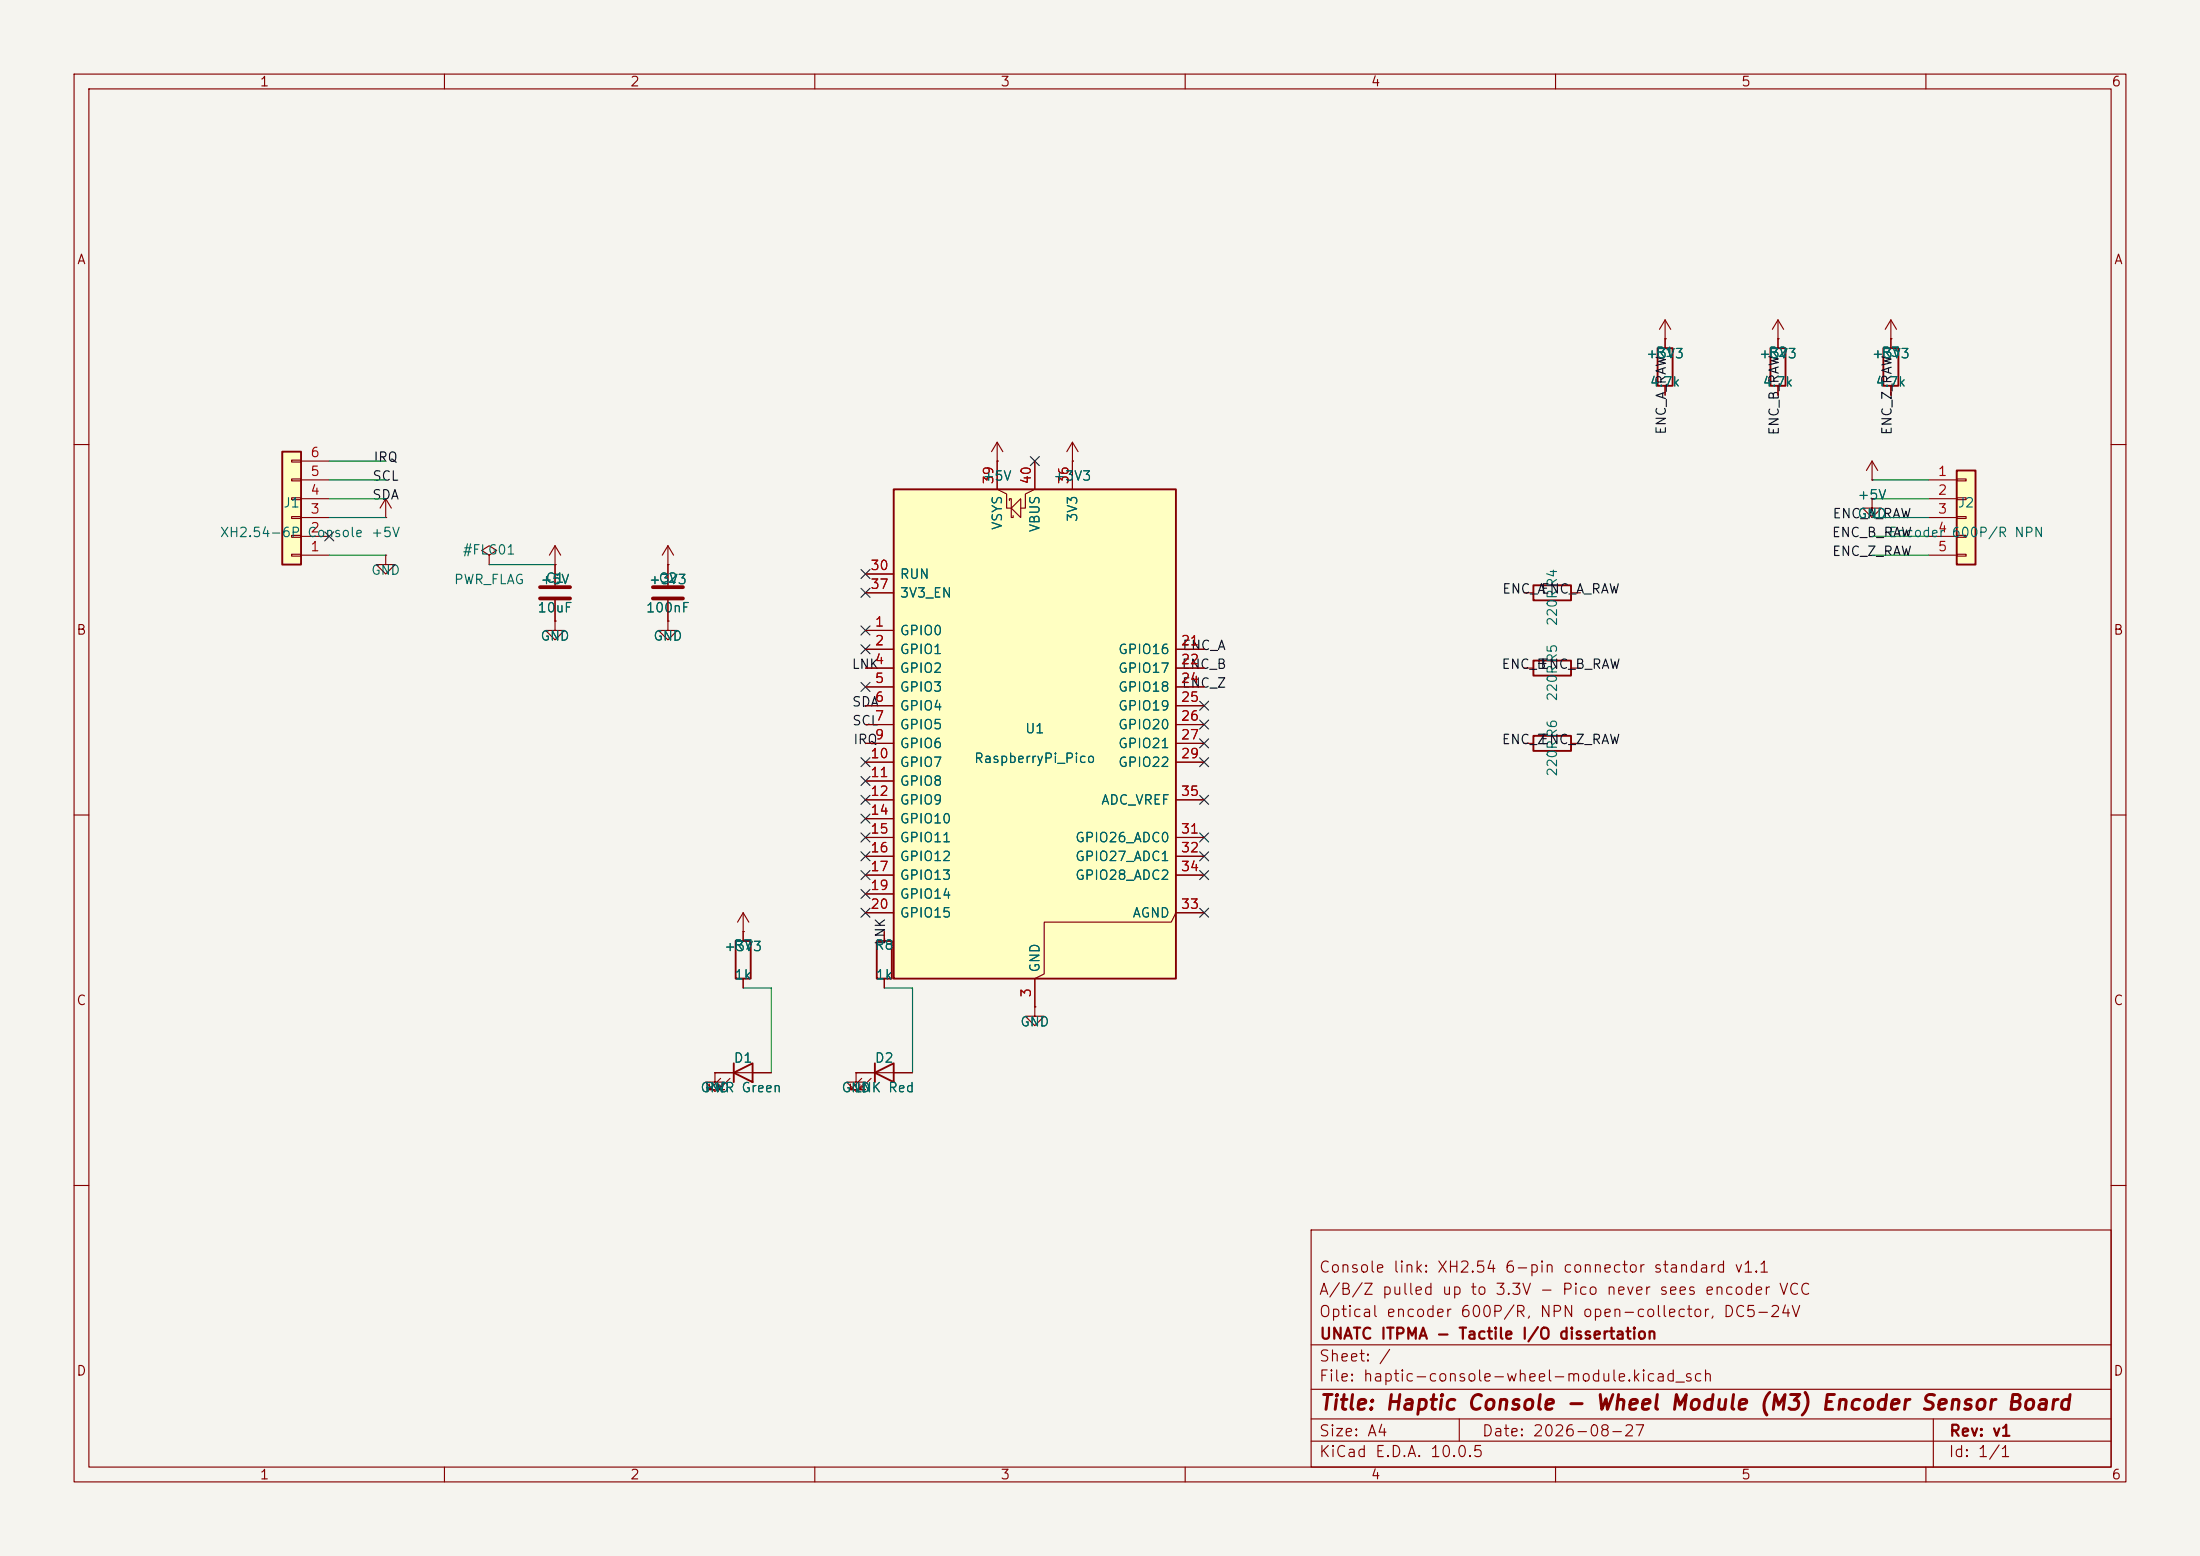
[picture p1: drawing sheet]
<svg xmlns="http://www.w3.org/2000/svg" width="297mm" height="210mm" viewBox="0 0 297 210" stroke-linecap="round" stroke-linejoin="round" font-family="sans-serif">
<path d="M0 0h297v210h-297z" fill="#f5f4ef" stroke="#f5f4ef" stroke-width=".14"/>
<g fill="none" stroke="#840000" stroke-width=".15">
<path d="M10 10h277v190h-277zM12 12h273v186h-273zM60 10v2M110 10v2M160 10v2M210 10v2M260 10v2M134.6 59.7l-.7 1.3M134.6 59.7l.8 1.3M134.6 59.7v2.5M144.8 59.7l-.8 1.3M144.8 59.7l.7 1.3"/>
<path d="M144.8 59.7v2.5M10 60h2M134.6 62.2h.1M144.8 62.2h.1M285 60h2M205.7 80h1.3M212.1 80h1.3M10 110h2M285 110h2M119.4 125.7v1.3M119.4 132.1v1.3M139.7 135.9v1.3h1.3l-1.3 1.2-1.3-1.2h1.3"/>
<path d="M139.7 135.9h.1M10 160h2M177 166h108v32h-108zM285 160h2M60 198v2M110 198v2M160 198v2M177 194.5h108M177 191.5h108M177 187.5h108M177 181.5h108M197 191.5v3"/>
<path d="M210 198v2M260 198v2M261 191.5v6.5"/>
</g>
<path d="M207 79h5.1v2h-5.1zM118.4 127h2v5.1h-2z" fill="none" stroke="#840000" stroke-width=".25"/>
<path d="M120.6 66h38.1v66.1h-38.1z" fill="#ffffc2"/>
<path d="M120.6 66h38.1v66.1h-38.1z" fill="none" stroke="#840000" stroke-width=".25"/>
<g fill="none" stroke="#840000" stroke-width=".15">
<path d="M116.8 77.5h3.8M134.6 62.2v3.8l1.3 .7v1.9h.6M136.3 67.6v-.3h.2v2.6h.3v-.3M136.5 68.6l1.3-1.3v2.6zM139.7 62.2v3.8l-1.3 .7v1.9h-.6M144.8 62.2v3.8M116.8 85.1h3.8M116.8 87.6h3.8M116.8 90.2h3.8M116.8 92.7h3.8M116.8 95.3h3.8M116.8 97.8h3.8"/>
<path d="M116.8 80h3.8M158.7 87.6h3.9M158.7 90.2h3.9M158.7 92.7h3.9M158.7 95.3h3.9M158.7 97.8h3.9M116.8 100.3h3.8M116.8 102.9h3.8M116.8 105.4h3.8M116.8 108h3.8M116.8 110.5h3.8M116.8 113h3.8"/>
<path d="M116.8 115.6h3.8M116.8 118.1h3.8M158.7 100.3h3.9M158.7 102.9h3.9M158.7 108h3.9M158.7 113h3.9M158.7 115.6h3.9M158.7 118.1h3.9M116.8 120.7h3.8M116.8 123.2h3.8M162.6 123.2h-3.9l-.6 1.3h-17.1v6.9l-1.3 .7v3.8"/>
</g>
<path d="M38.1 61h2.5v15.2h-2.5z" fill="#ffffc2"/>
<path d="M223.8 47h2v5.1h-2zM239 47h2v5.1h-2zM254.3 47h2v5.1h-2zM38.1 61h2.5v15.2h-2.5zM207 99.3h5.1v2h-5.1zM207 89.2h5.1v2h-5.1zM99.3 127h2v5.1h-2zM99.1 144.8l2.5-1.3v2.6zM99.1 143.5v2.6M118.1 144.8l2.5-1.3v2.6zM118.1 143.5v2.6" fill="none" stroke="#840000" stroke-width=".25"/>
<g fill="none" stroke="#840000" stroke-width=".15">
<path d="M224.8 45.7h.1M224.8 43.2l-.8 1.3M224.8 43.2l.8 1.3M224.8 43.2v3.8M224.8 52.1v1.2M240 45.7h.1M240 43.2l-.7 1.3M240 43.2l.8 1.3M240 43.2v3.8M240 52.1v1.2M255.3 45.7h.1M255.3 43.2v3.8"/>
<path d="M255.3 52.1v1.2M255.3 43.2l-.8 1.3M255.3 43.2l.7 1.3M39.4 74.8h1.2v.3h-1.2zM39.4 72.3h1.2v.2h-1.2zM39.4 69.7h1.2v.3h-1.2zM39.4 67.2h1.2v.2h-1.2zM39.4 64.6h1.2v.3h-1.2zM39.4 62.1h1.2v.3h-1.2zM40.6 74.9h3.8M40.6 72.4h3.8M40.6 69.9h3.8"/>
<path d="M40.6 67.3h3.8M40.6 64.8h3.8M40.6 62.2h3.8M52.1 74.9v1.3h1.2l-1.2 1.3-1.3-1.3h1.3M52.1 74.9h.1M52.1 69.9h.1M52.1 67.3l-.8 1.3M52.1 67.3l.7 1.3M52.1 67.3v2.6M66 74.9l1.1-.6-1.1-.6-1 .6 1 .6v1.3M66 76.2h.1M74.9 76.2h.1"/>
<path d="M74.9 73.7v5.3M74.9 73.7l-.7 1.2M74.9 73.7l.8 1.2M90.2 76.2h.1M90.2 73.7v5.3M90.2 73.7l-.8 1.2M90.2 73.7l.7 1.2M252.7 67.3v1.3h1.3l-1.3 1.3-1.2-1.3h1.2M252.7 67.3h.1M252.7 64.8h.1M252.7 62.2l-.7 1.3M252.7 62.2l.8 1.3"/>
<path d="M252.7 62.2v2.6M74.9 83.8v1.3h1.3l-1.3 1.3-1.2-1.3h1.2M74.9 83.8h.1M74.9 81v2.8M90.2 83.8v1.3h1.2l-1.2 1.3-1.3-1.3h1.3M90.2 83.8h.1M90.2 81v2.8M205.7 90.2h1.3M212.1 90.2h1.3M205.7 100.3h1.3M212.1 100.3h1.3M100.3 125.7h.1"/>
<path d="M100.3 123.2l-.7 1.3M100.3 123.2l.8 1.3M100.3 123.2v3.8M100.3 132.1v1.3M96.5 144.8v1.3h1.3l-1.3 1.2-1.3-1.2h1.3M96.5 144.8h.1M96.5 144.8h7.6M97.3 145.5l-1.5 1.6h.7h-.7v-.8M98.6 145.5l-1.6 1.6h.8h-.8v-.8M115.6 144.8v1.3h1.2l-1.2 1.2-1.3-1.2h1.3M115.6 144.8h.1M115.6 144.8h7.6"/>
<path d="M116.3 145.5l-1.5 1.6h.8h-.8v-.8M117.6 145.5l-1.5 1.6h.7h-.7v-.8"/>
</g>
<path d="M72.9 79.2h4.1M88.1 79.2h4.1M72.9 80.8h4.1M88.1 80.8h4.1" fill="none" stroke="#840000" stroke-width=".51"/>
<path d="M264.2 63.5h2.5v12.7h-2.5z" fill="#ffffc2"/>
<path d="M264.2 63.5h2.5v12.7h-2.5z" fill="none" stroke="#840000" stroke-width=".25"/>
<g fill="none" stroke="#840000" stroke-width=".15">
<path d="M224.8 45.7h.1M224.8 45.7v1.3M224.8 52.1v1.2M240 45.7h.1M240 45.7v1.3M240 52.1v1.2M255.3 45.7h.1M255.3 45.7v1.3M255.3 52.1v1.2M74.9 76.2h.1M74.9 76.2v2.8M90.2 76.2h.1"/>
<path d="M90.2 76.2v2.8M116.8 77.5h3.8M134.6 62.2h.1M134.6 62.2v3.8M139.7 62.2v3.8M144.8 62.2h.1M144.8 62.2v3.8M252.7 64.8h.1M252.7 67.3h.1M260.3 64.8h3.9M260.3 67.3h3.9M260.3 69.9h3.9"/>
<path d="M260.3 72.4h3.9M260.3 74.9h3.9M264.2 64.6h1.2v.3h-1.2zM264.2 67.2h1.2v.2h-1.2zM264.2 69.7h1.2v.3h-1.2zM264.2 72.3h1.2v.2h-1.2zM264.2 74.8h1.2v.3h-1.2zM74.9 83.8h.1M74.9 81v2.8M90.2 83.8h.1M90.2 81v2.8M116.8 85.1h3.8"/>
<path d="M116.8 87.6h3.8M116.8 90.2h3.8M116.8 92.7h3.8M116.8 95.3h3.8M116.8 97.8h3.8M116.8 80h3.8M158.7 87.6h3.9M158.7 90.2h3.9M158.7 92.7h3.9M158.7 95.3h3.9M158.7 97.8h3.9M116.8 100.3h3.8"/>
<path d="M116.8 102.9h3.8M116.8 105.4h3.8M116.8 108h3.8M116.8 110.5h3.8M116.8 113h3.8M116.8 115.6h3.8M116.8 118.1h3.8M158.7 100.3h3.9M158.7 102.9h3.9M158.7 108h3.9M158.7 113h3.9M158.7 115.6h3.9"/>
<path d="M158.7 118.1h3.9M100.3 125.7h.1M100.3 125.7v1.3M100.3 132.1v1.3M116.8 120.7h3.8M116.8 123.2h3.8M119.4 125.7v1.3M119.4 132.1v1.3M139.7 135.9h.1M139.7 132.1v3.8M158.7 123.2h3.9M96.5 144.8h.1"/>
<path d="M96.5 144.8h2.6M101.6 144.8h2.5M115.6 144.8h.1M115.6 144.8h2.5M120.6 144.8h2.6"/>
</g>
<g fill="none" stroke="#009600" stroke-width=".15">
<path d="M44.4 74.9h7.7M44.4 67.3h7.7M44.4 64.8h7.7M44.4 69.9h7.7M44.4 62.2h7.7M66 76.2h8.9M252.7 74.9h7.6M252.7 67.3h7.6M252.7 64.8h7.6M252.7 69.9h7.6M252.7 72.4h7.6M100.3 133.4h3.8v11.4"/>
<path d="M119.4 133.4h3.8v11.4"/>
</g>
<g fill="none" stroke="#000084" stroke-width=".15">
<path d="M43.8 71.8l1.3 1.2M45.1 71.8l-1.3 1.2M116.2 79.4l1.2 1.2M116.2 76.9l1.2 1.2M117.4 79.4l-1.2 1.2M117.4 76.9l-1.2 1.2M139.1 61.6l1.2 1.2M140.3 61.6l-1.2 1.2M116.2 84.5l1.2 1.2M116.2 92.1l1.2 1.2M116.2 87l1.2 1.2M117.4 84.5l-1.2 1.2"/>
<path d="M117.4 92.1l-1.2 1.2M117.4 87l-1.2 1.2M162 94.6l1.2 1.3M162 97.2l1.2 1.2M162 99.7l1.2 1.2M163.2 94.6l-1.2 1.3M163.2 97.2l-1.2 1.2M163.2 99.7l-1.2 1.2M116.2 117.5l1.2 1.2M116.2 115l1.2 1.2M116.2 112.4l1.2 1.2M116.2 102.3l1.2 1.2"/>
<path d="M116.2 104.8l1.2 1.2M116.2 107.3l1.2 1.3M116.2 109.9l1.2 1.2M117.4 117.5l-1.2 1.2M117.4 115l-1.2 1.2M117.4 112.4l-1.2 1.2M117.4 102.3l-1.2 1.2M117.4 104.8l-1.2 1.2M117.4 107.3l-1.2 1.3M117.4 109.9l-1.2 1.2M162 107.3l1.2 1.3M162 112.4l1.2 1.2"/>
<path d="M162 115l1.2 1.2M162 117.5l1.2 1.2M162 102.3l1.2 1.2M163.2 107.3l-1.2 1.3M163.2 112.4l-1.2 1.2M163.2 115l-1.2 1.2M163.2 117.5l-1.2 1.2M163.2 102.3l-1.2 1.2M116.2 120l1.2 1.3M116.2 122.6l1.2 1.2M117.4 120l-1.2 1.3M117.4 122.6l-1.2 1.2"/>
<path d="M162 122.6l1.2 1.2M163.2 122.6l-1.2 1.2"/>
</g>
<text font-size="2" fill="#840000" x="178" y="190.8">Title: Haptic Console - Wheel Module (M3) Encoder Sensor Board</text>
<g font-size="1.5" fill="#840000">
<text x="178" y="172.1">Console link: XH2.54 6-pin connector standard v1.1</text>
<text x="178" y="178.1">Optical encoder 600P/R, NPN open-collector, DC5-24V</text>
<text x="178" y="175.1">A/B/Z pulled up to 3.3V - Pico never sees encoder VCC</text>
<text x="178" y="184.1">Sheet: /</text>
<text x="178" y="181.1">UNATC ITPMA - Tactile I/O dissertation</text>
<text x="178" y="186.8">File: haptic-console-wheel-module.kicad_sch</text>
<text x="178" y="197">KiCad E.D.A. 10.0.5</text>
<text x="178" y="194.2">Size: A4</text>
<text x="200" y="194.2">Date: 2026-08-27</text>
<text x="263" y="197">Id: 1/1</text>
<text x="263" y="194.2">Rev: v1</text>
</g>
<g font-size="1.3" fill="#840000">
<text x="35" y="12">1</text>
<text x="85" y="12">2</text>
<text x="135" y="12">3</text>
<text x="185" y="12">4</text>
<text x="235" y="12">5</text>
<text x="285" y="12">6</text>
<text x="10.3" y="36">A</text>
<text x="285.3" y="36">A</text>
<text x="10.2" y="86">B</text>
<text x="285.2" y="86">B</text>
<text x="10.2" y="136">C</text>
<text x="285.2" y="136">C</text>
<text x="10.2" y="186">D</text>
<text x="285.2" y="186">D</text>
<text x="35" y="200">1</text>
<text x="85" y="200">2</text>
<text x="135" y="200">3</text>
<text x="185" y="200">4</text>
<text x="235" y="200">5</text>
<text x="285" y="200">6</text>
</g>
<g font-size="1.3" fill="#006464">
<text x="222.1" y="48.7">+3V3</text>
<text x="222.6" y="52.5">4.7k</text>
<text x="223.4" y="48.5">R1</text>
<text x="237.4" y="48.7">+3V3</text>
<text x="237.9" y="52.5">4.7k</text>
<text x="238.7" y="48.5">R2</text>
<text x="252.6" y="48.7">+3V3</text>
<text x="253.1" y="52.5">4.7k</text>
<text x="253.9" y="48.5">R3</text>
<text x="132.6" y="65.2">+5V</text>
<text x="142.1" y="65.2">+3V3</text>
<text x="38.2" y="68.8">J1</text>
<text x="135.6" y="71.6" transform="rotate(-90 135.6 71.6)">VSYS</text>
<text x="140.7" y="71.9" transform="rotate(-90 140.7 71.9)">VBUS</text>
<text x="145.7" y="70.5" transform="rotate(-90 145.7 70.5)">3V3</text>
<text x="250.7" y="70.3">GND</text>
<text x="250.7" y="67.7">+5V</text>
<text x="264.2" y="68.8">J2</text>
<text x="29.6" y="72.8">XH2.54-6P</text>
<text x="41.4" y="72.8">Console</text>
<text x="50" y="77.9">GND</text>
<text x="50" y="72.8">+5V</text>
<text x="62.4" y="75.2">#FLG01</text>
<text x="254.8" y="72.8">Encoder 600P/R NPN</text>
<text x="61.2" y="79.2">PWR_FLAG</text>
<text x="72.5" y="83">10uF</text>
<text x="72.9" y="79.2">+5V</text>
<text x="73.6" y="79">C1</text>
<text x="87.1" y="83">100nF</text>
<text x="87.5" y="79.2">+3V3</text>
<text x="88.8" y="79">C2</text>
<text x="121.4" y="78.4">RUN</text>
<text x="121.4" y="81">3V3_EN</text>
<text x="72.9" y="86.8">GND</text>
<text x="88.1" y="86.8">GND</text>
<text x="121.4" y="86.1">GPIO0</text>
<text x="121.4" y="88.6">GPIO1</text>
<text x="150.9" y="88.6">GPIO16</text>
<text x="210.5" y="84.6" transform="rotate(-90 210.5 84.6)">220RR4</text>
<text x="121.4" y="91.1">GPIO2</text>
<text x="121.4" y="93.7">GPIO3</text>
<text x="150.9" y="91.1">GPIO17</text>
<text x="150.9" y="93.7">GPIO18</text>
<text x="210.5" y="94.7" transform="rotate(-90 210.5 94.7)">220RR5</text>
<text x="121.4" y="96.2">GPIO4</text>
<text x="121.4" y="98.8">GPIO5</text>
<text x="121.4" y="101.3">GPIO6</text>
<text x="138.3" y="99.3">U1</text>
<text x="150.9" y="96.2">GPIO19</text>
<text x="150.9" y="98.8">GPIO20</text>
<text x="150.9" y="101.3">GPIO21</text>
<text x="121.4" y="103.8">GPIO7</text>
<text x="121.4" y="106.4">GPIO8</text>
<text x="131.4" y="103.3">RaspberryPi_Pico</text>
<text x="150.9" y="103.8">GPIO22</text>
<text x="210.5" y="104.9" transform="rotate(-90 210.5 104.9)">220RR6</text>
<text x="121.4" y="108.9">GPIO9</text>
<text x="121.4" y="111.5">GPIO10</text>
<text x="121.4" y="114">GPIO11</text>
<text x="145.1" y="114">GPIO26_ADC0</text>
<text x="148.6" y="108.9">ADC_VREF</text>
<text x="121.4" y="116.5">GPIO12</text>
<text x="121.4" y="119.1">GPIO13</text>
<text x="145.1" y="116.5">GPIO27_ADC1</text>
<text x="145.1" y="119.1">GPIO28_ADC2</text>
<text x="121.4" y="121.6">GPIO14</text>
<text x="121.4" y="124.2">GPIO15</text>
<text x="152.8" y="124.2">AGND</text>
<text x="97.7" y="128.7">+3V3</text>
<text x="99" y="128.5">R7</text>
<text x="118" y="128.5">R8</text>
<text x="140.7" y="131.3" transform="rotate(-90 140.7 131.3)">GND</text>
<text x="99.1" y="132.5">1k</text>
<text x="118.1" y="132.5">1k</text>
<text x="99" y="143.7">D1</text>
<text x="118" y="143.7">D2</text>
<text x="137.6" y="138.9">GND</text>
<text x="94.5" y="147.7">GND</text>
<text x="95" y="147.7">PWR Green</text>
<text x="113.5" y="147.7">GND</text>
<text x="115.2" y="147.7">LNK Red</text>
</g>
<g font-size="1.3" fill="#0f0f0f">
<text x="225.2" y="58.8" transform="rotate(-90 225.2 58.8)">ENC_A_RAW</text>
<text x="240.5" y="58.8" transform="rotate(-90 240.5 58.8)">ENC_B_RAW</text>
<text x="255.7" y="58.8" transform="rotate(-90 255.7 58.8)">ENC_Z_RAW</text>
<text x="50.2" y="65.2">SCL</text>
<text x="50.3" y="62.7">IRQ</text>
<text x="50.2" y="67.7">SDA</text>
<text x="247.3" y="70.3">ENC_A_RAW</text>
<text x="247.2" y="72.8">ENC_B_RAW</text>
<text x="247.3" y="75.4">ENC_Z_RAW</text>
<text x="202.7" y="80.4">ENC_A</text>
<text x="207.9" y="80.4">ENC_A_RAW</text>
<text x="159.5" y="88.1">ENC_A</text>
<text x="114.9" y="90.6">LNK</text>
<text x="114.9" y="95.7">SDA</text>
<text x="159.4" y="90.6">ENC_B</text>
<text x="159.5" y="93.1">ENC_Z</text>
<text x="202.6" y="90.6">ENC_B</text>
<text x="207.9" y="90.6">ENC_B_RAW</text>
<text x="115" y="98.2">SCL</text>
<text x="115.1" y="100.8">IRQ</text>
<text x="202.6" y="100.8">ENC_Z</text>
<text x="207.9" y="100.8">ENC_Z_RAW</text>
<text x="119.8" y="127.7" transform="rotate(-90 119.8 127.7)">LNK</text>
</g>
<g font-size="1.3" fill="#a90000">
<text x="41.8" y="64.6">5</text>
<text x="41.8" y="62">6</text>
<text x="134.4" y="65.5" transform="rotate(-90 134.4 65.5)">39</text>
<text x="139.5" y="65.5" transform="rotate(-90 139.5 65.5)">40</text>
<text x="144.6" y="65.5" transform="rotate(-90 144.6 65.5)">36</text>
<text x="261.5" y="64.6">1</text>
<text x="41.8" y="69.6">3</text>
<text x="41.8" y="67.1">4</text>
<text x="261.5" y="67.1">2</text>
<text x="261.5" y="69.6">3</text>
<text x="41.8" y="74.7">1</text>
<text x="41.8" y="72.2">2</text>
<text x="117.4" y="77.3">30</text>
<text x="261.5" y="72.2">4</text>
<text x="261.5" y="74.7">5</text>
<text x="117.4" y="79.8">37</text>
<text x="118" y="84.9">1</text>
<text x="118" y="87.4">2</text>
<text x="118" y="90">4</text>
<text x="159.3" y="87.4">21</text>
<text x="159.3" y="90">22</text>
<text x="118" y="92.5">5</text>
<text x="118" y="95">6</text>
<text x="159.3" y="92.5">24</text>
<text x="159.3" y="95">25</text>
<text x="118" y="97.6">7</text>
<text x="118" y="100.1">9</text>
<text x="159.3" y="97.6">26</text>
<text x="159.3" y="100.1">27</text>
<text x="117.4" y="102.7">10</text>
<text x="117.4" y="105.2">11</text>
<text x="117.4" y="107.7">12</text>
<text x="159.3" y="102.7">29</text>
<text x="159.3" y="107.7">35</text>
<text x="117.4" y="110.3">14</text>
<text x="117.4" y="112.8">15</text>
<text x="159.3" y="112.8">31</text>
<text x="117.4" y="115.4">16</text>
<text x="117.4" y="117.9">17</text>
<text x="159.3" y="115.4">32</text>
<text x="159.3" y="117.9">34</text>
<text x="117.4" y="120.4">19</text>
<text x="117.4" y="123">20</text>
<text x="159.3" y="123">33</text>
<text x="139.5" y="134.7" transform="rotate(-90 139.5 134.7)">3</text>
</g>
</svg>
